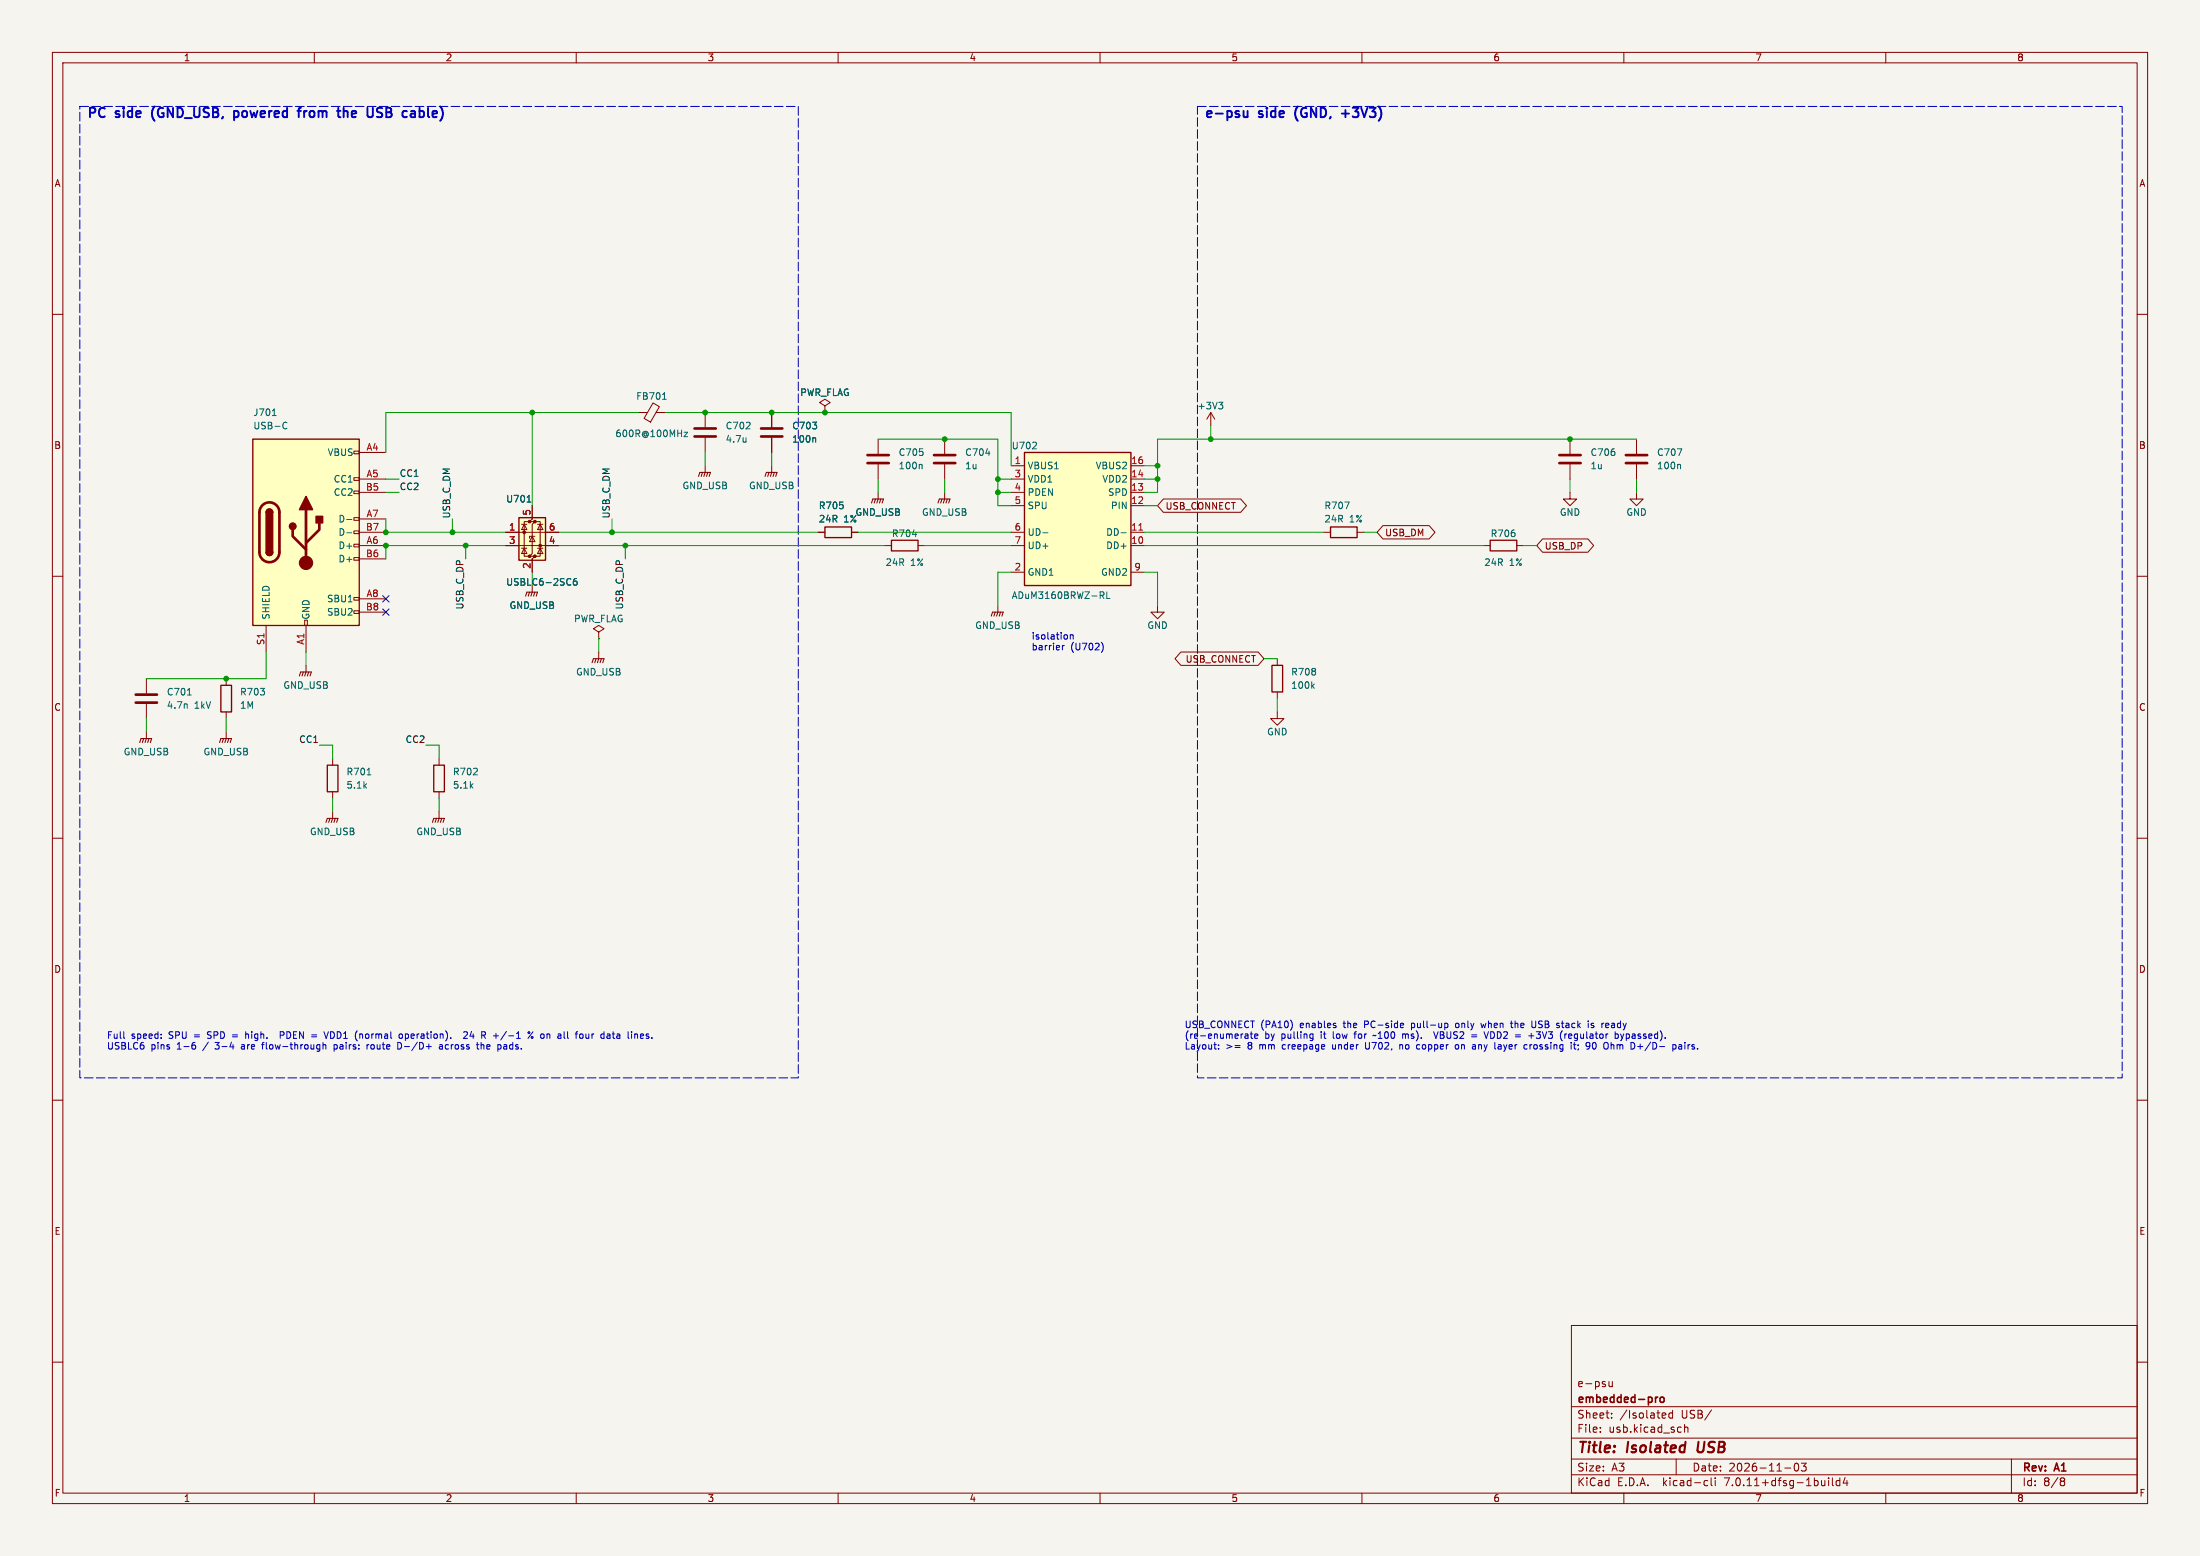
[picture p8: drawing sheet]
<svg xmlns="http://www.w3.org/2000/svg" width="420mm" height="297mm" viewBox="0 0 420 297" stroke-linecap="round" stroke-linejoin="round" font-family="sans-serif">
<path d="M0 0h420v297h-420z" fill="#f5f4ef" stroke="#f5f4ef" stroke-width=".19"/>
<g fill="none" stroke="#840000" stroke-width=".19">
<path d="M10 10h400v277h-400zM12 12h396v273h-396zM60 10v2M110 10v2M160 10v2M210 10v2M260 10v2M310 10v2M360 10v2M10 60h2M408 60h2M121.9 78.7h1.7"/>
<path d="M124.7 76.9l1.2 .7-1.7 3-1.2-.7zM125.2 78.7h1.8M134.6 78.7v2.8M147.3 78.7v2.8M157.5 77.5l1-.7-1-.6-1 .6 1 .7v1.2M157.5 78.7h.1M231.1 78.7l-.7 1.3M231.1 78.7v2.6M231.1 78.7l.8 1.3M67.6 98.8h1v.5h-1zM67.6 93.7h1v.5h-1zM67.6 91.2h1v.5h-1z"/>
<path d="M67.6 86.1h1v.5h-1zM68.6 94h5.1M68.6 91.4h5.1M68.6 86.4h5.1M68.6 99.1h5.1M101.1 99.6h-1v6.6h1M101.6 96.5v2.6l-.5 .5h1l-.5 .5v5.6l-.5 .5h1l-.5 .5v2.5M102.1 99.6h1v6.6h-1M134.6 83.6v2.8M134.6 88.9v1.3M147.3 83.6v2.8M147.3 88.9v1.3"/>
<path d="M167.6 83.8v2.8M167.6 88.6v2.8M167.6 94v1.3M180.3 83.8v2.8M180.3 88.6v2.8M180.3 94v1.3M193 88.9h2.6M193 96.5h2.6M193 94h2.6M193 91.4h2.6M215.9 88.9h2.5M215.9 96.5h2.5"/>
<path d="M215.9 94h2.5M215.9 91.4h2.5M222.1 95.2h14.8l1.1 1.3-1.1 1.3h-14.8l-1.1-1.3zM299.7 94v1.3h1.3l-1.3 1.2-1.3-1.2h1.3M299.7 83.8v2.8M299.7 88.6v2.8M312.4 94v1.3h1.3l-1.3 1.2-1.3-1.2h1.3M312.4 83.8v2.8M312.4 88.6v2.8M10 110h2M50.8 119.4v5.1M58.2 118.4h.5v1h-.5z"/>
<path d="M58.4 119.4v5.1M67.6 116.6h1v.5h-1zM67.6 114h1v.6h-1zM67.6 106.4h1v.5h-1zM67.6 103.9h1v.5h-1zM67.6 101.3h1v.6h-1zM68.6 104.1h5.1M68.6 101.6h5.1M68.6 114.3h5.1M68.6 106.7h5.1M68.6 116.8h5.1M96.5 104.1h10.2"/>
<path d="M96.5 101.6h10.2M99.6 104.6h1M99.6 100.1h1M100.1 100.1l.5 1h-1zM100.1 104.6l.5 1.1h-1zM101.6 102.4l.5 1h-1zM101.6 111.8v1.2M102.1 102.4h-1v.3M102.6 104.6h1M102.6 100.1h1M103.1 104.6l.5 1.1h-1zM103.1 100.1l.5 1h-1z"/>
<path d="M156.2 101.6h1.3M162.6 101.6h1.2M168.9 104.1h1.3M175.3 104.1h1.2M190.5 115.6v1.2M193 104.1h2.6M193 101.6h2.6M193 109.2h2.6M215.9 104.1h2.5M215.9 101.6h2.5M215.9 109.2h2.5M221 115.6v1.2h1.2l-1.2 1.3-1.3-1.3h1.3"/>
<path d="M252.7 101.6h1.3M259.1 101.6h1.2M264 100.3h8.8l1.1 1.3-1.1 1.3h-8.8l-1.1-1.3zM283.2 104.1h1.3M289.6 104.1h1.2M294.5 102.9h8.6l1.1 1.2-1.1 1.3h-8.6l-1.1-1.3zM408 110h2M27.9 129.5v2.8M27.9 134.4v2.8M27.9 139.7v1.3M43.2 129.5v1.3M43.2 135.9v1.3"/>
<path d="M43.2 139.7v1.3M58.4 127v1.3M114.3 120.7l1-.7-1-.6-1 .6 1 .7v1.2M114.3 121.9h.1M114.3 124.5v1.2M225.4 124.5h14.8l1.1 1.2-1.1 1.3h-14.8l-1.1-1.3zM243.8 135.9v1.3h1.3l-1.3 1.2-1.2-1.2h1.2M243.8 125.7v1.3M243.8 132.1v1.3M10 160h2M63.5 144.8v1.3M63.5 151.1v1.3"/>
<path d="M63.5 154.9v1.3M83.8 144.8v1.3M83.8 151.1v1.3M83.8 154.9v1.3M408 160h2M10 210h2M408 210h2M10 260h2M300 253h108v32h-108zM408 260h2M300 278.5h108M300 274.5h108"/>
<path d="M300 268.5h108M305.5 273.2v.2M305.5 272.5v.1M307.2 263.7v.9l.4 .1 .2-.2M307.7 270.5v.2M307.7 269.8v.1M307.8 263.7v1M317.5 269.7l.4 .1 .1 .2-.7 .2M317.9 270.6l-.4 .1M319.3 269.8l-.4-.1-.3 .3 .1 .6h.6M319.3 269.2v1.5M320 278.5v3"/>
<path d="M320.8 272.4l.1 .1M320.9 273.3l-.1 .1M321.6 271.9v1.5M321.6 272.5l.2-.1 .4 .1v.9M326.7 269.1l-1.3 1.9M342.7 279.4l.2-.1a.8 .8 0 0 1 .5 .7 .8 .8 0 0 1-.5 .8 1 1 0 0 1-.2-1.4zM343.9 279.3h.9l-.5 .6 .4 .1v.6l-.2 .2-.6-.2M384 278.5v6.5M60 285v2M110 285v2M160 285v2M210 285v2"/>
<path d="M260 285v2M300 281.5h108M310 285v2M325.6 282.6l.4 .1M326 283.5l-.4 .1M326.7 282.1v1.3l.2 .2M327.4 282.1v.1M327.4 282.6v1M340.7 280.2h1.2M349.1 282.1v.1M349.1 282.6v1M349.8 282.1v1.3l.2 .2"/>
<path d="M351.2 282.7l-.4-.1-.3 .3 .2 .6h.5M351.2 282.1v1.5M352.2 282l-.3 1.1h.9M352.6 282.6v1M360 285v2M393.6 282.1h.3l.3 .3-.3 .3M393.6 282.7h.3M393.9 282.7l.2 .2 .1 .4-.3 .3h-.3"/>
</g>
<path d="M324.3 275.2l-.2 1.6 .3 .4" fill="none" stroke="#840000" stroke-width=".4"/>
<path d="M316.5 266.7l-.4 .1M317 266.8l.4-.1 .3 .3v.4l-.3 .3-.4-.1-.1-.2z" fill="none" stroke="#840000" stroke-width=".3"/>
<g fill="#ffffc2" stroke="#ffffc2" stroke-width=".19">
<path d="M99.1 98.8h5v8.1h-5z"/>
<path d="M195.6 86.4h20.3v25.4h-20.3z"/>
<path d="M48.3 83.8h20.3v35.6h-20.3z"/>
</g>
<g fill="#840000" stroke="#840000" stroke-width=".19">
<circle cx="100.1" cy="101.6" r=".25"/>
<circle cx="101.1" cy="106.2" r=".25"/>
<circle cx="101.1" cy="99.6" r=".25"/>
<circle cx="102.1" cy="106.2" r=".25"/>
<circle cx="102.1" cy="99.6" r=".25"/>
<circle cx="103.1" cy="104.1" r=".25"/>
<circle cx="58.4" cy="107.4" r="1.27"/>
</g>
<g fill="none" stroke="#840000" stroke-width=".25">
<path d="M48.3 83.8h20.3v35.6h-20.3zM50.8 97.8a.64 .64 0 0 1 .6-.6 .64 .64 0 0 1 .7 .6M99.1 98.8h5v8.1h-5zM195.6 86.4h20.3v25.4h-20.3zM50.8 105.4a.64 .64 0 0 0 .6 .6 .64 .64 0 0 0 .7-.6M157.5 100.6h5.1v2h-5.1zM170.2 103.1h5.1v2.1h-5.1zM254 100.6h5.1v2h-5.1zM284.5 103.1h5.1v2.1h-5.1zM42.2 130.8h2v5.1h-2zM242.8 127h2.1v5.1h-2.1zM62.5 146.1h2v5h-2z"/>
<path d="M82.8 146.1h2v5h-2z"/>
</g>
<g fill="none" stroke="#006464" stroke-width=".19">
<path d="M52 79.3h.7M126.5 76.2h.7M126.7 75.1l.1-.1v1.2M232.7 76.8h.7l-.4 .5M233.2 77.3l.2 .2v.3l-.2 .2M54.2 80.7h.6M54.8 81.7l-.6 .1M66.2 99.2h1M100.6 95.8h.7M130.6 82.5h.7l-.7 .8h.7M142.4 83.6v.8M142.4 84.3h.1"/>
<path d="M155.5 83.6l.2 .1v.7M175.9 88.6l.1 .2v.7M188.2 86.5h.8M197.1 85.7h.8M197.8 84.5v.4M256.7 95.8h.9l-.6 1.3M320.2 85.7h.9l-.6 1.2M320.6 88.6l.2 .2v.7M66.2 101.7h1M110.1 110.4l-.4 .1a.86 .86 0 0 0 0 1.2l.4-.1 .1-.4-.3-.3h-.2l-.2 .3M174.2 102h.8M199.1 101.7h1"/>
<path d="M210.3 113.6l.4 .6M210.5 113l.2 .2v.3l-.2 .1M211.3 113v1.2h.6M214 101.7h1M35.7 134.4v.8M35.8 132.7h.7M250.5 130.9l.4 .5M250.9 130.5l-.5 .5M70.1 147.9h.7"/>
</g>
<g fill="none" stroke="#840000" stroke-width=".51">
<path d="M50.1 96.4a1.9 1.9 0 0 1 2.1-.4 1.9 1.9 0 0 1 1.1 1.8v7.6a1.91 1.91 0 0 1-1.9 1.9 1.91 1.91 0 0 1-1.9-1.9v-7.8l.2-.6zM58.4 97.3v10.1M61 99.8v1.3l-2.6 2.5M132.6 83.3h4.1M132.6 81.8h4.1M145.3 83.3h4.1M145.3 81.8h4.1M165.6 88.4h4.1M165.6 86.9h4.1M178.3 88.4h4.1M178.3 86.9h4.1M297.7 88.4h4.1"/>
<path d="M297.7 86.9h4.1M310.4 88.4h4.1M310.4 86.9h4.1M55.9 101.1v1.3l2.5 2.5M25.9 134.1h4.1M25.9 132.6h4.1"/>
</g>
<g fill="none" stroke="#840000" stroke-width=".2">
<path d="M133.3 90.9l.3-.7h2l-.2 .7M134.1 90.2l-.2 .7M134.6 90.2l-.2 .7M135.1 90.2l-.2 .7M146 90.9l.3-.7h2l-.2 .7M146.8 90.2l-.2 .7M147.3 90.2l-.2 .7M147.8 90.2l-.2 .7M166.4 96l.2-.7h2.1l-.3 .7M167.1 95.3l-.2 .7M167.6 95.3l-.2 .7M168.1 95.3l-.2 .7"/>
<path d="M179.1 96l.2-.7h2.1l-.3 .7M179.8 95.3l-.2 .7M180.3 95.3l-.2 .7M180.8 95.3l-.2 .7M100.3 113.8l.3-.8h2l-.2 .8M101.1 113l-.3 .8M101.6 113l-.3 .8M102.1 113l-.2 .8M189.2 117.6l.3-.8h2l-.2 .8M190 116.8l-.3 .8M190.5 116.8l-.3 .8M191 116.8l-.2 .8"/>
<path d="M57.1 129l.3-.7h2l-.2 .7M57.9 128.3l-.2 .7M58.4 128.3l-.2 .7M58.9 128.3l-.2 .7M113 126.5l.3-.8h2l-.2 .8M113.8 125.7l-.3 .8M114.3 125.7l-.3 .8M114.8 125.7l-.2 .8M26.7 141.7l.2-.7h2.1l-.3 .7M27.4 141l-.2 .7M27.9 141l-.2 .7M28.4 141l-.2 .7"/>
<path d="M41.9 141.7l.3-.7h2l-.3 .7M42.7 141l-.3 .7M43.2 141l-.3 .7M43.7 141l-.3 .7M62.2 157l.3-.8h2l-.2 .8M63 156.2l-.3 .8M63.5 156.2l-.3 .8M64 156.2l-.2 .8M82.5 157l.3-.8h2l-.2 .8M83.3 156.2l-.2 .8M83.8 156.2l-.2 .8M84.3 156.2l-.2 .8"/>
</g>
<path d="M217.4 101.2h.7" fill="none" stroke="#a90000" stroke-width=".19"/>
<g fill="#840000" stroke="#840000" stroke-width=".25">
<path d="M50.8 105.4h1.3a.64 .64 0 0 1-.7 .6 .64 .64 0 0 1-.6-.6z"/>
<path d="M50.8 97.8h1.3v7.6h-1.3z"/>
<path d="M51 97.3a.64 .64 0 0 1 .7-.1 .64 .64 0 0 1 .4 .6h-1.3z"/>
<path d="M58.4 94.7l1.3 2.6h-2.6z"/>
<path d="M60.3 98.6h1.3v1.2h-1.3z"/>
<circle cx="55.9" cy="100.5" r=".63"/>
</g>
<g fill="none" stroke="#0000c2" stroke-width=".19">
<path d="M202.8 123.2v.8M203.2 123.2l-.4 .2M204.3 121.2v.8M204.3 121.3l.2-.1h.3l.1 .8M210.3 122.6a1.46 1.46 0 0 1 0 1.9M23.6 198l.2 .2M36.9 199.5h.2l.3 .2-.1 .4-.4 .1M37 199h.2M44.4 197.5h.9M44.4 197.9h.9M46.2 199.4l-.1 .1M46.2 199.8l-.1 .1 .1 .3"/>
<path d="M46.9 196.9v1.3M47.3 197.4l-.4 .1M49.9 199.4h.5M50.1 199.2v1M53.5 197.6l.6-.1 .1-.1v-.3l-.7-.2v1.3M59.5 197.5h1M59.5 197.9h1M61.7 199.5l.1-.1 .3 .1 .1 .7M61.7 199v1.2M61.8 196.9l.5 1.3 .4-1.3M63.8 199.5l.3-.1 .2 .1M63.8 199.4v1.3"/>
<path d="M68.7 197.5l.3-.1 .2 .1M68.7 197.4v.8M70.1 199.4v.8M70.4 199.4l-.3 .2M70.9 199.5v.6M75.9 199a.64 .64 0 0 1 .8 .6 .64 .64 0 0 1-.8 .6zM76.3 197.4h.3l.2 .2v.4l-.2 .2-.3-.1-.1-.1zM77.4 198.1l.4 .1M77.4 197.4v1.2M77.8 197.4h-.4M83.9 199.5h.5l.1 .7M84.5 199.7l-.5 .1-.1 .1 .1 .3h.5"/>
<path d="M88.5 197.1l.5-.2 .2 .4-.7 .9h.7M90 196.9l-.3 .9h.8M90.3 197.4v.8M90.9 199.4h.5M91.8 199.5l.4-.1 .2 .2M91.8 199v1.2M96.2 199.5h.5M96.6 199.8h-.3l-.2 .1 .1 .3h.4M101.8 196.9l-1 1.3M103.5 197.4l-.3 .2v.4l.3 .2M112.4 197.4v.8M112.4 198.1l-.2 .1"/>
<path d="M113 197.4v.8M113.1 197.5l-.1 .1M116.9 197.4h.5M117.2 198.2h.2M118.1 197.4h-.3M118.2 197.7h-.3l-.2 .2 .1 .2 .4 .1M122.4 197.4h.4l.1 .3-.6 .1M122.8 198.1l-.4 .1M123.3 198.1l.2 .1M123.5 197.4l-.2 .1 .2 .3M232.6 199.5v.1M235.8 199.6h.9"/>
<path d="M235.8 199.9h.9M237.7 197.4h.5l.1 .8M237.7 198.1h.6M238.3 197.7l-.6 .1M238.7 197.4h.5M238.9 196.9v1.1l.3 .2M239.5 197.8l.6-.1v-.3h-.4l-.2 .1 .1 .6h.5M246.6 195.1l.1 .5-.1 .7M250.3 197.4h.4M250.7 198.1l-.4 .1M250.7 197.4v1l-.2 .2h-.3M254.4 199.4v.7l.2 .1"/>
<path d="M255 195.8v.3M258.5 197.4h.4M258.7 197l-.1 1.2M260.7 199v1l.1 .2h.4M262.6 197.7l-.3-.1-.2 .1M267.2 199.5l.4-.1 .2 .2M267.2 199.4v.8M267.5 195.3l.4 .1v.2l-.6 .1M267.8 197.5l.3-.1 .2 .1M267.8 197.4v.8M267.9 196.1l-.4 .1M269.5 195.3v1.3"/>
<path d="M269.5 196.1l.1 .1M269.6 195.3l-.1 .1M270.7 199.4l.3 .1M273.7 196.9l.4 1.3 .4-1.3M275.9 195.3h.3l.2 .3v.4l-.5 .2M277.9 199.5l.1-.1 .4 .1 .1 .5-.1 .2h-.4l-.1-.1zM278.3 195.3l-.3 .1-.1 .2v.4l.4 .2M281 197.5h.9M281 197.9h.9M282.7 195.3l.2 .9 .3-.6 .2 .6M283.3 196.9l.4 1.3 .5-1.3M284.6 196.9v1.3h.3"/>
<path d="M286.2 199.4l.4 .2v.6M286.6 199.7l-.4 .1M288.3 195.3h.5M288.6 196.1l.2 .1M292.1 199.4v.8M292.4 199.4l-.3 .2M293.2 194.9v1l-.3 .3h-.2M293.3 196.9h.8M293.3 198.1l.5 .1M298.1 195.3h.4M298.2 194.9l.1 1.2M299.1 197.4l-.3 .1"/>
<path d="M299.9 197.4l-.4 .1v.6l.4 .1M300.1 197.7l-.6 .1M300.4 199.4h.4M300.5 199v1.1l.3 .1M301.3 199.5v.1M304.1 199.2l-.1 .3M304.2 195.4l-.3-.1-.1 .2v.2l.4 .1v.3h-.4M304.7 199.2v.6l-.2 .4h-.3l-.2-.4M306.7 195.3l.4 .1v.2l-.6 .1M307.1 196.1l-.4 .1M307.7 199.4l.4 .2v.6M308.5 197.4h.3l.2 .2-.1 .5-.4 .1"/>
<path d="M309.4 197.4l.3 .8M309.7 198.2l-.1 .3M310 197.4l-.3 .8M310.5 197.4v1.2M310.5 198.1l.1 .1M310.6 197.4h-.1M312.6 199.8h1M319.4 199.5l.3-.1 .3 .2-.2 .6h-.4M320.5 199.5h.5v.7M321 199.7l-.4 .1-.2 .1 .2 .3h.4M321.7 199v.1M321.7 199.4v.8"/>
<path d="M64.3 200.1l-.2 .1h-.3M91.3 200.2h.1M232.6 200.1v.1M271 200.2h-.3M286.6 200.2h-.4M301.3 200.2l-.1 .2"/>
<circle cx="101" cy="197.1" r=".18"/>
<circle cx="101.6" cy="198" r=".18"/>
</g>
<g fill="none" stroke="#0000c2" stroke-width=".36">
<path d="M44.7 21.2v1.8M44.7 21.3l.5-.1 .3 .3M45.5 22l-.3 .4-.5-.1M56.8 21.2h.7M57.5 20.6l-.4 .1M58.1 21.2v1.2M58.4 21.2l-.3 .3M65.6 21.3l.3-.1 .4 .1 .1 1.1M65.6 20.6v1.8M72 21.3l.8 .3 .2 .4-.4 .4-.7-.1M73 20.7l-.7-.1-.3 .1M80.1 22.3l.5 .1"/>
<path d="M80.1 20.6v1.8M80.6 21.2l-.5 .1M237.4 21.2l.1 1.1 .4 .1 .3-.2M238.2 21.2v1.2M256.2 21.7h1.3M256.8 21v1.4"/>
</g>
<path d="M15.2 20.3h137.2v185.4h-137.2v-185.4M228.6 20.3h176.5v185.4h-176.5v-185.4" fill="none" stroke="#0000c2" stroke-width=".19" stroke-dasharray="1.7 .6"/>
<g fill="none" stroke="#009600" stroke-width=".19">
<path d="M101.6 78.7v17.8M121.9 78.7h-48.2v7.7M127 78.7h66v10.2M73.7 99.1v2.5h22.8M73.7 94h2.5M73.7 91.4h2.5M86.4 99.1v2.5M116.8 99.1v2.5M134.6 86.4v2.5M147.3 86.4v2.5M167.6 83.8h22.9v12.7h2.5M167.6 91.4v2.6"/>
<path d="M180.3 91.4v2.6M190.5 94h2.5M190.5 91.4h2.5M218.4 91.4h2.6M218.4 96.5h2.6M218.4 88.9h2.6M231.1 81.3v2.5M299.7 91.4v2.6M312.4 83.8h-91.4v10.2h-2.6M312.4 91.4v2.6M88.9 104.1v2.6M96.5 104.1h-22.8v2.6"/>
<path d="M101.6 109.2v2.6M106.7 101.6h49.5M106.7 104.1h62.2M119.4 104.1v2.6M163.8 101.6h29.2M176.5 104.1h16.5M193 109.2h-2.5v6.4M218.4 101.6h34.3M218.4 104.1h64.8M218.4 109.2h2.6v6.4M260.3 101.6h2.6M290.8 104.1h2.6"/>
<path d="M27.9 137.2v2.5M43.2 137.2v2.5M50.8 124.5v5h-22.9M58.4 124.5v2.5M114.3 121.9v2.6M241.3 125.7h2.5M243.8 133.4v2.5M61 142.2h2.5v2.6M63.5 152.4v2.5M81.3 142.2h2.5v2.6M83.8 152.4v2.5"/>
</g>
<path d="M73.1 116.2l1.2 1.2M73.1 113.7l1.2 1.2M74.3 116.2l-1.2 1.2M74.3 113.7l-1.2 1.2" fill="none" stroke="#000084" stroke-width=".19"/>
<g fill="#009600" stroke="#009600" stroke-width=".19">
<circle cx="101.6" cy="78.7" r=".46"/>
<circle cx="116.8" cy="101.6" r=".46"/>
<circle cx="119.4" cy="104.1" r=".46"/>
<circle cx="134.6" cy="78.7" r=".46"/>
<circle cx="147.3" cy="78.7" r=".46"/>
<circle cx="157.5" cy="78.7" r=".46"/>
<circle cx="88.9" cy="104.1" r=".46"/>
<circle cx="190.5" cy="91.4" r=".46"/>
<circle cx="190.5" cy="94" r=".46"/>
<circle cx="221" cy="88.9" r=".46"/>
<circle cx="221" cy="91.4" r=".46"/>
<circle cx="180.3" cy="83.8" r=".46"/>
<circle cx="43.2" cy="129.5" r=".46"/>
<circle cx="73.7" cy="101.6" r=".46"/>
<circle cx="73.7" cy="104.1" r=".46"/>
<circle cx="86.4" cy="101.6" r=".46"/>
<circle cx="299.7" cy="83.8" r=".46"/>
<circle cx="231.1" cy="83.8" r=".46"/>
</g>
<g font-size="2.8" fill="#840000">
<text x="301" y="277.9">Title:</text>
<text x="310.6" y="277.9">Isolated</text>
<text x="324.9" y="277.9">USB</text>
</g>
<g font-size="2.5" fill="#0000c2">
<text x="16.5" y="22.6">PC</text>
<text x="22.2" y="22.6">side</text>
<text x="29.8" y="22.6">(GND_USB,</text>
<text x="46.2" y="22.6">powered</text>
<text x="59.2" y="22.6">from</text>
<text x="67.5" y="22.6">the</text>
<text x="73.8" y="22.6">USB</text>
<text x="81.3" y="22.6">cable)</text>
<text x="229.9" y="22.6">e-psu</text>
<text x="240.4" y="22.6">side</text>
<text x="248" y="22.6">(GND,</text>
<text x="257.7" y="22.6">+3V3)</text>
</g>
<g font-size="2.1" fill="#840000">
<text x="301" y="268.2">embedded-pro</text>
<text x="301" y="265">e-psu</text>
<text x="301" y="273.7">File:</text>
<text x="301" y="271">Sheet:</text>
<text x="307.1" y="273.7">usb.kicad_sch</text>
<text x="309.2" y="271">/Isolated</text>
<text x="321" y="271">USB/</text>
<text x="301" y="281.1">Size:</text>
<text x="307.6" y="281.1">A3</text>
<text x="323" y="281.1">Date:</text>
<text x="330" y="281.1">2026-11-03</text>
<text x="386" y="281.3">Rev:</text>
<text x="392.4" y="281.3">A1</text>
<text x="301" y="283.9">KiCad</text>
<text x="308.7" y="283.9">E.D.A.</text>
<text x="317.6" y="283.9">kicad-cli</text>
<text x="329.5" y="283.9">7.0.11+dfsg-1build4</text>
<text x="386" y="283.9">Id:</text>
<text x="390.1" y="283.9">8/8</text>
</g>
<g font-size="1.8" fill="#840000">
<text x="35" y="11.9">1</text>
<text x="85" y="11.9">2</text>
<text x="135" y="11.9">3</text>
<text x="185" y="11.9">4</text>
<text x="235" y="11.9">5</text>
<text x="285" y="11.9">6</text>
<text x="335" y="11.9">7</text>
<text x="385" y="11.9">8</text>
<text x="10.3" y="35.9">A</text>
<text x="408.3" y="35.9">A</text>
<text x="10.3" y="85.9">B</text>
<text x="408.2" y="85.9">B</text>
<text x="222.4" y="97.5">USB_CONNECT</text>
<text x="264.3" y="102.6">USB_DM</text>
<text x="294.8" y="105.1">USB_DP</text>
<text x="226.2" y="126.7">USB_CONNECT</text>
<text x="10.3" y="135.9">C</text>
<text x="408.2" y="135.9">C</text>
<text x="10.3" y="185.9">D</text>
<text x="408.2" y="185.9">D</text>
<text x="10.3" y="235.9">E</text>
<text x="408.3" y="235.9">E</text>
<text x="10.3" y="285.9">F</text>
<text x="35" y="286.9">1</text>
<text x="85" y="286.9">2</text>
<text x="135" y="286.9">3</text>
<text x="185" y="286.9">4</text>
<text x="235" y="286.9">5</text>
<text x="285" y="286.9">6</text>
<text x="335" y="286.9">7</text>
<text x="385" y="286.9">8</text>
<text x="408.3" y="285.9">F</text>
</g>
<g font-size="1.8" fill="#006464">
<text x="121.4" y="76.5">FB701</text>
<text x="152.7" y="75.8">PWR_FLAG</text>
<text x="48.3" y="79.6">J701</text>
<text x="48.3" y="82.1">USB-C</text>
<text x="117.4" y="83.6">600R@100MHz</text>
<text x="138.4" y="82.1">C702</text>
<text x="151.1" y="82.1">C703</text>
<text x="228.5" y="78.3">+3V3</text>
<text x="62.5" y="87.2">VBUS</text>
<text x="138.4" y="84.7">4.7u</text>
<text x="151.1" y="84.7">100n</text>
<text x="171.5" y="87.2">C705</text>
<text x="171.5" y="89.8">100n</text>
<text x="184.2" y="87.2">C704</text>
<text x="184.2" y="89.8">1u</text>
<text x="193" y="86">U702</text>
<text x="196.1" y="89.8">VBUS1</text>
<text x="209.1" y="89.8">VBUS2</text>
<text x="303.5" y="87.2">C706</text>
<text x="303.5" y="89.8">1u</text>
<text x="316.2" y="87.2">C707</text>
<text x="316.2" y="89.8">100n</text>
<text x="63.6" y="92.3">CC1</text>
<text x="63.6" y="94.8">CC2</text>
<text x="130.2" y="93.6">GND_USB</text>
<text x="142.9" y="93.6">GND_USB</text>
<text x="196.1" y="92.3">VDD1</text>
<text x="196.1" y="94.8">PDEN</text>
<text x="210.4" y="92.3">VDD2</text>
<text x="211.4" y="94.8">SPD</text>
<text x="64.5" y="99.9">D-</text>
<text x="96.5" y="96.1">U701</text>
<text x="156.2" y="97.4">R705</text>
<text x="156.2" y="99.9">24R</text>
<text x="161.1" y="99.9">1%</text>
<text x="163.2" y="98.7">GND_USB</text>
<text x="175.9" y="98.7">GND_USB</text>
<text x="196.1" y="97.4">SPU</text>
<text x="212" y="97.4">PIN</text>
<text x="252.7" y="97.4">R707</text>
<text x="252.7" y="99.9">24R</text>
<text x="257.6" y="99.9">1%</text>
<text x="297.7" y="98.7">GND</text>
<text x="310.4" y="98.7">GND</text>
<text x="64.5" y="105">D+</text>
<text x="64.5" y="107.5">D+</text>
<text x="64.5" y="102.5">D-</text>
<text x="170.2" y="102.7">R704</text>
<text x="196.1" y="102.5">UD-</text>
<text x="196.1" y="105">UD+</text>
<text x="211.1" y="105">DD+</text>
<text x="211.1" y="102.5">DD-</text>
<text x="284.5" y="102.7">R706</text>
<text x="96.5" y="112">USBLC6-2SC6</text>
<text x="169" y="108.2">24R</text>
<text x="173.8" y="108.2">1%</text>
<text x="196.1" y="110.1">GND1</text>
<text x="210.1" y="110.1">GND2</text>
<text x="283.3" y="108.2">24R</text>
<text x="288.1" y="108.2">1%</text>
<text x="51.7" y="118.4" transform="rotate(-90 51.7 118.4)">SHIELD</text>
<text x="59.3" y="118.4" transform="rotate(-90 59.3 118.4)">GND</text>
<text x="62.3" y="115.2">SBU1</text>
<text x="62.3" y="117.7">SBU2</text>
<text x="97.2" y="116.4">GND_USB</text>
<text x="109.5" y="119">PWR_FLAG</text>
<text x="193" y="114.5">ADuM3160BRWZ-RL</text>
<text x="186.1" y="120.2">GND_USB</text>
<text x="218.9" y="120.2">GND</text>
<text x="54" y="131.7">GND_USB</text>
<text x="109.9" y="129.1">GND_USB</text>
<text x="246.4" y="129.1">R708</text>
<text x="246.4" y="131.7">100k</text>
<text x="31.8" y="132.9">C701</text>
<text x="31.8" y="135.5">4.7n</text>
<text x="37.1" y="135.5">1kV</text>
<text x="45.7" y="132.9">R703</text>
<text x="45.7" y="135.5">1M</text>
<text x="241.8" y="140.6">GND</text>
<text x="23.5" y="144.4">GND_USB</text>
<text x="38.8" y="144.4">GND_USB</text>
<text x="66" y="148.2">R701</text>
<text x="86.4" y="148.2">R702</text>
<text x="66" y="150.7">5.1k</text>
<text x="86.4" y="150.7">5.1k</text>
<text x="59.1" y="159.6">GND_USB</text>
<text x="79.4" y="159.6">GND_USB</text>
</g>
<g font-size="1.8" fill="#a90000">
<text x="69.9" y="86.1">A4</text>
<text x="193.6" y="88.6">1</text>
<text x="215.9" y="88.6">16</text>
<text x="69.8" y="93.7">B5</text>
<text x="69.9" y="91.2">A5</text>
<text x="193.6" y="91.2">3</text>
<text x="193.6" y="93.7">4</text>
<text x="215.9" y="93.7">13</text>
<text x="215.9" y="91.2">14</text>
<text x="69.8" y="101.3">B7</text>
<text x="69.9" y="98.8">A7</text>
<text x="97.1" y="101.3">1</text>
<text x="101.3" y="98.5" transform="rotate(-90 101.3 98.5)">5</text>
<text x="104.7" y="101.3">6</text>
<text x="193.6" y="96.3">5</text>
<text x="193.6" y="101.3">6</text>
<text x="215.9" y="101.3">11</text>
<text x="215.9" y="96.3">12</text>
<text x="69.8" y="106.4">B6</text>
<text x="69.9" y="103.9">A6</text>
<text x="97.1" y="103.9">3</text>
<text x="104.7" y="103.9">4</text>
<text x="193.6" y="103.9">7</text>
<text x="215.9" y="103.9">10</text>
<text x="101.3" y="108.7" transform="rotate(-90 101.3 108.7)">2</text>
<text x="193.6" y="109">2</text>
<text x="216.5" y="109">9</text>
<text x="69.8" y="116.6">B8</text>
<text x="69.9" y="114">A8</text>
<text x="50.5" y="123.2" transform="rotate(-90 50.5 123.2)">S1</text>
<text x="58.2" y="123.2" transform="rotate(-90 58.2 123.2)">A1</text>
</g>
<g font-size="1.8" fill="#0f0f0f">
<text x="76.2" y="91.1">CC1</text>
<text x="76.2" y="93.6">CC2</text>
<text x="86" y="99.1" transform="rotate(-90 86 99.1)">USB_C_DM</text>
<text x="116.5" y="99.1" transform="rotate(-90 116.5 99.1)">USB_C_DM</text>
<text x="88.6" y="116.4" transform="rotate(-90 88.6 116.4)">USB_C_DP</text>
<text x="119" y="116.4" transform="rotate(-90 119 116.4)">USB_C_DP</text>
<text x="57" y="141.9">CC1</text>
<text x="77.3" y="141.9">CC2</text>
</g>
<g font-size="1.8" fill="#0000c2">
<text x="196.8" y="122.2">isolation</text>
<text x="196.8" y="124.2">barrier</text>
<text x="204.4" y="124.2">(U702)</text>
<text x="226.1" y="196.3">USB_CONNECT (PA10)</text>
<text x="248.3" y="196.3">enables</text>
<text x="256.8" y="196.3">the</text>
<text x="260.9" y="196.3">PC-side</text>
<text x="270.1" y="196.3">pull-up</text>
<text x="278.7" y="196.3">only</text>
<text x="283.8" y="196.3">when</text>
<text x="289.7" y="196.3">the</text>
<text x="293.9" y="196.3">USB</text>
<text x="298.8" y="196.3">stack</text>
<text x="305" y="196.3">is</text>
<text x="307.8" y="196.3">ready</text>
<text x="20.3" y="198.4">Full</text>
<text x="20.3" y="200.4">USBLC6</text>
<text x="25.1" y="198.4">speed:</text>
<text x="28.8" y="200.4">pins</text>
<text x="32.3" y="198.4">SPU</text>
<text x="33.9" y="200.4">1-6</text>
<text x="37.3" y="198.4">=</text>
<text x="39.1" y="200.4">/</text>
<text x="40.1" y="198.4">SPD</text>
<text x="41.6" y="200.4">3-4</text>
<text x="46.7" y="200.4">are</text>
<text x="47.7" y="198.4">high.</text>
<text x="50.9" y="200.4">flow-through</text>
<text x="54.7" y="198.4">PDEN</text>
<text x="63.7" y="198.4">VDD1</text>
<text x="64.8" y="200.4">pairs:</text>
<text x="69.7" y="198.4">(normal</text>
<text x="71.3" y="200.4">route</text>
<text x="77.4" y="200.4">D-/D+</text>
<text x="78.3" y="198.4">operation).</text>
<text x="85.5" y="200.4">across</text>
<text x="91" y="198.4">24</text>
<text x="92.9" y="200.4">the</text>
<text x="94.6" y="198.4">R +/-1</text>
<text x="97.1" y="200.4">pads.</text>
<text x="103.9" y="198.4">% on</text>
<text x="110" y="198.4">all</text>
<text x="113.6" y="198.4">four</text>
<text x="118.6" y="198.4">data</text>
<text x="124" y="198.4">lines.</text>
<text x="226.1" y="198.4">(re-enumerate</text>
<text x="226.1" y="200.4">Layout:</text>
<text x="234" y="200.4">&gt;=</text>
<text x="238.3" y="200.4">8</text>
<text x="240.7" y="200.4">mm</text>
<text x="241.4" y="198.4">by</text>
<text x="244.7" y="198.4">pulling</text>
<text x="245.3" y="200.4">creepage</text>
<text x="252.4" y="198.4">it</text>
<text x="254.9" y="198.4">low</text>
<text x="255" y="200.4">under</text>
<text x="259.2" y="198.4">for</text>
<text x="261.5" y="200.4">U702,</text>
<text x="263.1" y="198.4">~100</text>
<text x="268.2" y="200.4">no</text>
<text x="268.8" y="198.4">ms).</text>
<text x="271.7" y="200.4">copper</text>
<text x="275.3" y="198.4">VBUS2</text>
<text x="279.3" y="200.4">on</text>
<text x="282.8" y="200.4">any</text>
<text x="285.3" y="198.4">VDD2</text>
<text x="287.2" y="200.4">layer</text>
<text x="291.3" y="198.4">=</text>
<text x="293" y="200.4">crossing</text>
<text x="294.1" y="198.4">+3V3</text>
<text x="300.3" y="198.4">(regulator</text>
<text x="302.2" y="200.4">it;</text>
<text x="305.3" y="200.4">90</text>
<text x="308.9" y="200.4">Ohm</text>
<text x="311" y="198.4">bypassed).</text>
<text x="314.2" y="200.4">D+/D-</text>
<text x="322.4" y="200.4">pairs.</text>
</g>
</svg>
